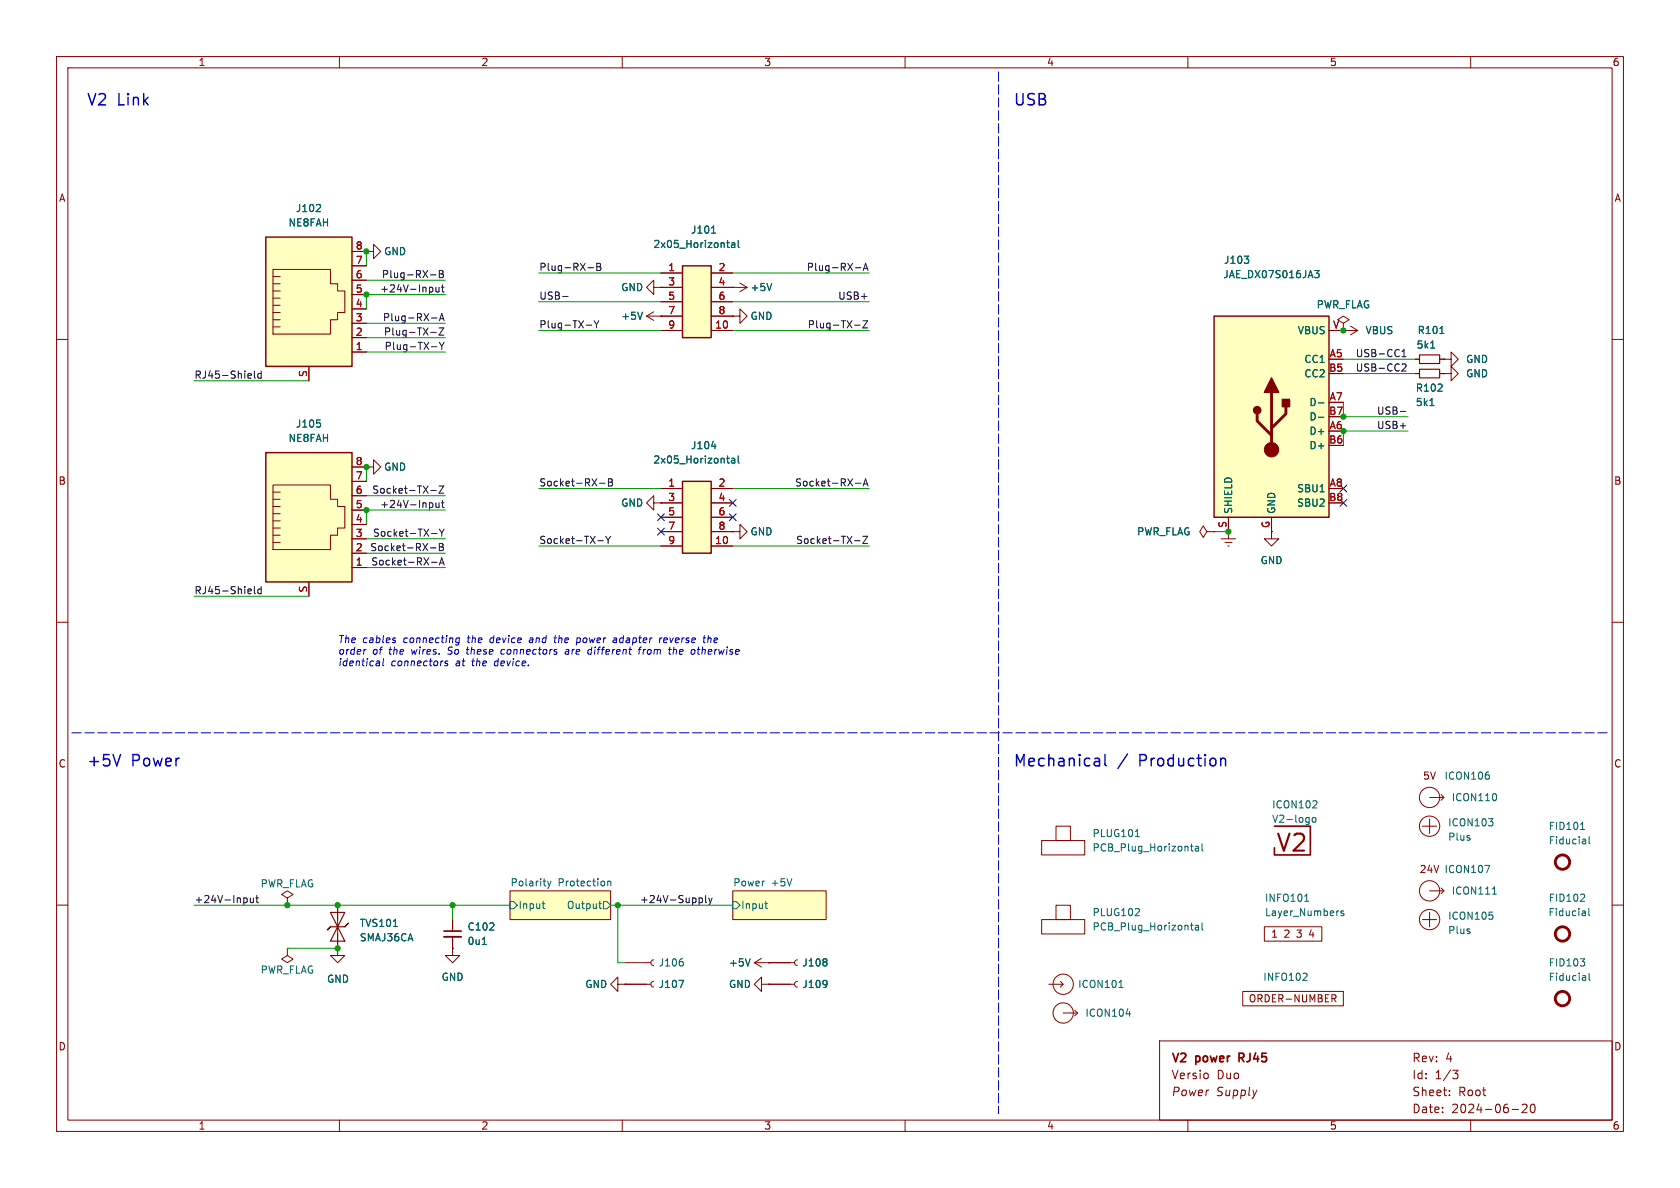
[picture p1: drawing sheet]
<svg xmlns="http://www.w3.org/2000/svg" width="297mm" height="210mm" viewBox="0 0 297 210" stroke-linecap="round" stroke-linejoin="round" font-family="sans-serif">
<g fill="none" stroke="#840000" stroke-width=".18">
<path d="M10 10h277v190h-277zM12 12h273v186h-273zM60 10v2M110 10v2M160 10v2M210 10v2M260 10v2M10 60h2M115.6 50.8v-1.3l-1.3 1.3 1.3 1.3v-1.3h1.2M116.8 50.8h.1M129.5 55.9h1.3v-1.3l1.3 1.3-1.3 1.3v-1.3M129.5 55.9h.1"/>
<path d="M285 60h2M115.6 88.9v-1.3l-1.3 1.3 1.3 1.3v-1.3h1.2M116.8 88.9h.1M10 110h2M285 110h2M10 160h2M50.8 158.8l1-.7-1-.6-1 .6 1 .7v1.2M90.2 157.5h17.7v5.1h-17.7zM129.5 157.5h16.5v5.1h-16.5zM285 160h2M50.8 160h.1M59.7 160v7.6"/>
<path d="M60 198v2M110 198v2M160 198v2M205 184h80v14h-80zM210 198v2M213.5 189.8v.8M256.2 193.6v.1M256.2 192.8v.1M256.8 189.2h.9l-.5 .6 .5 .1v.5l-.2 .3h-.5M260 198v2M267.3 196.1h1.2M269.1 195.3l.6-.1 .2 .1 .1 .3-1 1.1h1"/>
<path d="M270.7 195.3l.2-.1a.81 .81 0 0 1 .6 .6 .81 .81 0 0 1-.3 .8l-.2 .1a.81 .81 0 0 1-.6-.6 .81 .81 0 0 1 .3-.8z"/>
</g>
<path d="M219.1 187h.5M219.6 186.2h-.5v1.5" fill="none" stroke="#840000" stroke-width=".3"/>
<g fill="#ffffc2" stroke="#ffffc2" stroke-width=".18">
<path d="M129.5 157.5h16.5v5.1h-16.5z"/>
<path d="M90.2 157.5h17.7v5.1h-17.7z"/>
</g>
<g fill="none" stroke="#006464" stroke-width=".18">
<path d="M90.2 159.4h.6l.6 .6-.6 .7h-.6zM95.8 159.8h.5M96.8 155.8l.3 .8M97.1 156.6l-.3 .4M97.4 155.8l-.3 .8M105.8 159.8h.5M106 159.3v1.1l.3 .2M106.7 159.4h.6l.6 .6-.6 .7h-.6zM107.4 155.8v.8M107.4 155.9l.2-.1h.3l.1 .8M129.5 159.4h.7l.6 .6-.6 .7h-.7zM135.2 159.8h.5"/>
<path d="M69.5 163.8h.8M96.1 160.5l.2 .1M135.5 160.5l.2 .1"/>
</g>
<path d="M58.4 161.3h2.6l-1.3 2.5zM58.4 163.8l-.6 .7 .6-.7h2.6l.6-.6-.6 .6M59.7 163.8l1.3 2.6h-2.6z" fill="none" stroke="#840000" stroke-width=".2"/>
<path d="M120.6 47h5.1v12.7h-5.1z" fill="#ffffc2"/>
<path d="M120.6 47h5.1v12.7h-5.1z" fill="none" stroke="#840000" stroke-width=".25"/>
<g fill="none" stroke="#840000" stroke-width=".18">
<path d="M64.8 44.5h1.2v-1.3l1.3 1.3-1.3 1.2v-1.2M64.8 44.5h.1M116.8 48.3h3.8M116.8 58.4h3.8M116.8 50.8h3.8M116.8 53.3h3.8M116.8 55.9h3.8M125.7 48.3h3.8M125.7 58.4h3.8M125.7 50.8h3.8M125.7 53.3h3.8M125.7 55.9h3.8"/>
<path d="M64.8 82.6h1.2v-1.3l1.3 1.3-1.3 1.2v-1.2M64.8 82.6h.1M129.5 94h1.3v-1.3l1.3 1.3-1.3 1.3v-1.3M129.5 94h.1"/>
</g>
<path d="M125.8 41.2h.7M128.5 42.9h.4M128.6 43.6l.3 .2M129.4 43h.4l.1 .8M129.9 43.2l-.4 .1-.2 .2 .2 .3 .4-.1M130.5 42.5v1.1l.2 .2" fill="none" stroke="#006464" stroke-width=".18"/>
<path d="M47 41.9h15.2v22.9h-15.2z" fill="#ffffc2"/>
<g fill="none" stroke="#840000" stroke-width=".18">
<path d="M48.3 57.8h1.2M48.3 56.5h1.2M48.3 55.2h1.2M48.3 54h1.2M48.3 52.7h1.2M48.3 51.4h1.2M48.3 47.6h10.1v2.6h1.3v1.2h1.3v3.8h-1.3v1.3h-1.3v2.6h-10.1zM48.3 50.2h1.2M48.3 48.9h1.2M62.2 59.7h2.6M62.2 57.2h2.6M62.2 54.6h2.6"/>
<path d="M62.2 52.1h2.6M62.2 49.5h2.6M62.2 47h2.6M62.2 44.5h2.6M54.6 64.8v2.5M62.2 62.2h2.6M215.9 95.3h2.5M216.5 95.9h1.3M217 96.5h.3M217.2 94h.1M217.2 94v1.3M224.8 94v1.3h1.3l-1.3 1.2-1.3-1.2h1.3"/>
</g>
<path d="M47 41.9h15.2v22.9h-15.2z" fill="none" stroke="#840000" stroke-width=".25"/>
<path d="M56.5 36.2l.2 .2-.1 .3-.7 .7h.8" fill="none" stroke="#006464" stroke-width=".18"/>
<path d="M214.6 55.9h20.3v35.5h-20.3z" fill="#ffffc2"/>
<path d="M214.6 55.9h20.3v35.5h-20.3z" fill="none" stroke="#840000" stroke-width=".25"/>
<g fill="#840000" stroke="#840000" stroke-width=".25">
<path d="M224.8 66.8l1.3 2.5h-2.6z"/>
<path d="M226.7 70.6h1.3v1.3h-1.3z"/>
<circle cx="222.2" cy="72.5" r=".63"/>
</g>
<circle cx="224.8" cy="79.5" r="1.27" fill="#840000" stroke="#840000" stroke-width=".18"/>
<g fill="none" stroke="#840000" stroke-width=".51">
<path d="M222.2 73.2v1.2l2.6 2.6M224.8 69.3v10.2M227.3 71.9v1.3l-2.5 2.5"/>
<circle cx="276.2" cy="152.4" r="1.27"/>
<circle cx="276.2" cy="165.1" r="1.27"/>
<circle cx="276.2" cy="176.5" r="1.27"/>
</g>
<g fill="none" stroke="#006464" stroke-width=".18">
<path d="M113.6 55.2l-.4 1.3M136.4 50.1l-.4 1.3M220 45.3h.8l-.5 .5M220.6 45.8l.2 .2-.2 .5M232.4 47.8h.8l-.4 .5 .3 .1v.6l-.1 .1-.5-.1M233.1 71.2h.9M233.1 73.8h.9M263.2 137l.1 .2-.1 .5M200.7 147.9h.7M210.4 149.6h.5M210.6 150.3l.3 .1M211.4 149.7h.4l.1 .7"/>
<path d="M211.9 149.9l-.4 .1-.2 .1 .2 .3h.4M212.5 149.2v1.1l.2 .1M230.6 159.3h.8M230.9 158.2l.1-.1v1.2M232.1 144.6l.3-.1 .2 .3v.3l-.2 .3-.3-.1-.1-.2zM232.7 141.6l.1 .2v.3l-.8 .7h.8M262.5 153h.9l-.6 1.2M263.2 144.7h.7l-.4 .5M263.8 145.3l.1 .2-.1 .4M263.8 158.1h.8M264.1 157l.1-.2v1.3M264.5 140.4l.1 .4-.1 .6"/>
<path d="M279.4 146.6h.7M279.7 145.5l.1-.1v1.2M280 158.1l.1 .2v.3l-.7 .7h.7M280.3 148.4v.8M280.3 149.1l-.1 .1M280.3 148.6l-.1 .1M280.9 147.9v1.1l.2 .2M120 173.3h.9l-.6 1.3M120.7 170l.1 .2-.1 .5M132.6 169.5l-.4 1.3M146.1 169.6l.1 .1-.1 .3M146.1 170.1l.1 .2-.1 .4"/>
<path d="M146.1 173.4a1.07 1.07 0 0 1-.1 1M146.2 173.8l-.1 .2M197.8 174.6h.7M198 173.5l.2-.2v1.3M199.1 179.2h.8M201.3 160.7l.1 .1v.3l-.7 .8h.7M210.4 163.6h.5M210.6 164.2l.3 .2M211.4 163.6h.4l.1 .8M211.9 163.9h-.4l-.2 .2 .2 .3 .4-.1M212.5 163.1v1.1l.2 .2M230.8 172l.3 .3-.1 .3-.7 .7h.8"/>
<path d="M236.6 161h.1M237.5 161.1l-.3-.1-.1 .2v.2l.4 .1v.3h-.4M263.3 161.2h.6M263.8 161.8l.1 .2-.1 .4M279.4 169.5h.7l-.4 .5M280 170l.1 .2-.1 .5M280.2 161.1l.1 .8M280.3 172.5v.8M280.3 161.8l-.1 .1M280.3 161.3l-.1 .1M280.3 173.2l-.1 .1M280.3 172.8h-.1"/>
<path d="M280.9 160.6v1.1l.2 .2M280.9 172v1.1l.2 .2"/>
</g>
<g fill="none" stroke="#840000" stroke-width=".18">
<path d="M114.3 55.9l1.3 .7M114.3 55.9h2.5M115.6 55.1l-1.3 .8M116.8 55.9h.1M129.5 50.8h.1M129.5 50.8h2.6M130.8 50l1.3 .8M132.1 50.8l-1.3 .8M234.9 58.4h5.1M237.5 57.2l1-.7-1-.6-1 .6 1 .7v1.2M237.5 58.4h.1M238.8 57.7l1.2 .7"/>
<path d="M240 58.4l-1.2 .8M213.4 94l-.7-1-.6 1 .6 1 .7-1h1.2M214.6 94h.1M217.2 91.4v2.6M224.8 91.4v2.6M184.1 148.6h7.7v2.5h-7.7zM186.7 146.1h2.5v2.5h-2.5zM251.5 146.1h2.5M252.7 144.8v2.5M252.7 141h2.6M252.7 157.5h2.6M254.8 140.5l.5 .5-.5 .5"/>
<path d="M254.8 157l.5 .5-.5 .5M50.8 167.6v1.3l1 .6-1 .7-1-.7 1-.6M50.8 167.6h.1M59.7 167.6v1.3h1.3l-1.3 1.3-1.3-1.3h1.3M59.7 167.6h.1M80 167.6v1.3h1.3l-1.3 1.3-1.3-1.3h1.3M80 167.6h.1M109.2 174v-1.3l-1.3 1.3 1.3 1.3v-1.3h1.3M110.5 174h.1M110.5 174h4.6M110.5 170.2h4.6M115.6 173.5l-.4 .1-.1 .4 .1 .3 .4 .2"/>
<path d="M115.6 169.7l-.4 .1-.1 .4 .1 .3 .4 .2M133.3 170.2h7.2M133.3 170.2l1.3 .7M134.6 174v-1.3l-1.3 1.3 1.3 1.3v-1.3h1.3M134.6 169.4l-1.3 .8M135.9 170.2h.1M135.9 174h.1M135.9 174h4.6M141 169.7l-.4 .1-.1 .4 .1 .3 .4 .2M141 173.5l-.4 .1-.1 .4 .1 .3 .4 .2M184.1 162.6h7.7v2.5h-7.7zM185.4 174h2.6"/>
<path d="M186.7 160h2.5v2.6h-2.5zM187.5 173.5l.5 .5-.5 .5M188 179.1h2.5M190 178.6l.5 .5-.5 .5M219.7 175.3h17.8v2.5h-17.8zM223.5 163.8h10.2v2.6h-10.2zM235.5 175.8h.4l.3 .3-.1 .3-.6 .1M235.8 176.5l.4 .6M251.5 162.6h2.5M252.7 161.3v2.5"/>
<circle cx="252.7" cy="146.1" r="1.8"/>
<circle cx="252.7" cy="141" r="1.8"/>
<circle cx="252.7" cy="157.5" r="1.8"/>
<circle cx="188" cy="179.1" r="1.8"/>
<circle cx="188" cy="174" r="1.8"/>
<circle cx="252.7" cy="162.6" r="1.8"/>
</g>
<path d="M225.3 146.1h6.3v5h-6.3v-1.2" fill="none" stroke="#840000" stroke-width=".3"/>
<path d="M47 80h15.2v22.9h-15.2z" fill="#ffffc2"/>
<g fill="none" stroke="#840000" stroke-width=".18">
<path d="M48.3 95.9h1.2M48.3 94.6h1.2M48.3 93.3h1.2M48.3 92.1h1.2M48.3 90.8h1.2M48.3 89.5h1.2M48.3 85.7h10.1v2.6h1.3v1.2h1.3v3.8h-1.3v1.3h-1.3v2.6h-10.1zM48.3 88.3h1.2M48.3 87h1.2M62.2 97.8h2.6M62.2 95.3h2.6M62.2 92.7h2.6"/>
<path d="M62.2 90.2h2.6M62.2 87.6h2.6M62.2 85.1h2.6M62.2 82.6h2.6M54.6 102.9v2.5M62.2 100.3h2.6"/>
</g>
<path d="M47 80h15.2v22.9h-15.2z" fill="none" stroke="#840000" stroke-width=".25"/>
<path d="M56 74.2h.6M56.5 74.8l.2 .2-.2 .4" fill="none" stroke="#006464" stroke-width=".18"/>
<path d="M120.6 85.1h5.1v12.7h-5.1z" fill="#ffffc2"/>
<path d="M120.6 85.1h5.1v12.7h-5.1z" fill="none" stroke="#840000" stroke-width=".25"/>
<g fill="none" stroke="#840000" stroke-width=".18">
<path d="M62.2 59.7h2.6M62.2 57.2h2.6M62.2 54.6h2.6M62.2 52.1h2.6M62.2 49.5h2.6M62.2 47h2.6M62.2 44.5h2.6M64.8 44.5h.1M116.8 50.8h.1M116.8 55.9h.1M116.8 58.4h3.8M116.8 48.3h3.8"/>
<path d="M116.8 50.8h3.8M116.8 53.3h3.8M116.8 55.9h3.8M125.7 58.4h3.8M125.7 48.3h3.8M125.7 50.8h3.8M125.7 53.3h3.8M125.7 55.9h3.8M129.5 50.8h.1M129.5 55.9h.1M234.9 58.4h2.6M237.5 58.4h.1"/>
<path d="M54.6 64.8v2.5M62.2 62.2h2.6M250.2 66h.8M250.2 63.5h.8M254.5 66h.8M254.5 63.5h.8M255.3 63.5h1.2v-1.3l1.3 1.3-1.3 1.3v-1.3M255.3 63.5h.1M255.3 66h1.2v-1.2l1.3 1.2-1.3 1.3v-1.3M255.3 66h.1M62.2 97.8h2.6M62.2 95.3h2.6"/>
<path d="M62.2 92.7h2.6M62.2 90.2h2.6M62.2 87.6h2.6M62.2 85.1h2.6M62.2 82.6h2.6M64.8 82.6h.1M116.8 88.9h.1M116.8 86.4h3.8M116.8 96.5h3.8M116.8 88.9h3.8M116.8 91.4h3.8M116.8 94h3.8"/>
<path d="M125.7 86.4h3.8M125.7 96.5h3.8M125.7 88.9h3.8M125.7 91.4h3.8M125.7 94h3.8M129.5 94h.1M214.6 94h.1M217.2 94h.1M217.2 91.4v2.6M224.8 91.4v2.6M54.6 102.9v2.5M62.2 100.3h2.6"/>
<path d="M59.7 167.6h.1M59.7 160v2.6M59.7 165.1v2.5M80 167.6h.1M80 162.6v2M80 165.6v2M110.5 174h.1M110.5 174h3.8M135.9 174h.1M135.9 170.2h.1M135.9 174h3.8M135.9 170.2h3.8"/>
</g>
<g fill="none" stroke="#006464" stroke-width=".18">
<path d="M56.5 36.2l.2 .2-.1 .3-.7 .7h.8M113.6 55.2l-.4 1.3M125.8 41.2h.7M128.5 42.9h.4M128.6 43.6l.3 .2M129.4 43h.4l.1 .8M129.9 43.2l-.4 .1-.2 .2 .2 .3 .4-.1M130.5 42.5v1.1l.2 .2M136.4 50.1l-.4 1.3M220 45.3h.8l-.5 .5M220.6 45.8l.2 .2-.2 .5M232.4 47.8h.8l-.4 .5 .3 .1v.6l-.1 .1-.5-.1"/>
<path d="M254.6 59h.7M56 74.2h.6M56.5 74.8l.2 .2-.2 .4M125.8 78.9h.8M233.1 71.2h.9M233.1 73.8h.9M252.8 71.7h.7M252.9 61.5h.7M128.5 81h.4M128.6 81.7l.3 .2M129.4 81.1h.4l.1 .8M129.9 81.3l-.4 .1-.2 .2 .2 .3 .4-.1"/>
<path d="M130.5 80.6v1.1l.2 .2M69.5 163.8h.8M85.3 166.9h.7M120 173.3h.9l-.6 1.3M132.6 169.5l-.4 1.3M146.1 173.4a1.07 1.07 0 0 1-.1 1M146.1 169.6l.1 .1-.1 .3M146.1 170.1l.1 .2-.1 .4M146.2 173.8l-.1 .2"/>
</g>
<path d="M78.5 165.6h3" fill="none" stroke="#840000" stroke-width=".33"/>
<path d="M78.5 164.6h3" fill="none" stroke="#840000" stroke-width=".3"/>
<path d="M251 65.3h3.5v1.5h-3.5zM251 62.7h3.5v1.6h-3.5z" fill="none" stroke="#840000" stroke-width=".2"/>
<g fill="none" stroke="#0f0f0f" stroke-width=".18">
<path d="M76.1 48.6h1M76.2 58.8h.9M76.3 56.2h.9M76.3 50.8l.2 .2v.4l-.2 .2M77.1 50.8v.8h.3l.2-.1M77.6 58h.9l-.9 1.2h.9M77.6 50.8v.8M77.7 56.7l.4-1.3 .4 1.3M77.7 47.8h.4l.2 .3-.2 .3 .2 .1 .1 .3-.2 .3h-.5zM77.7 48.4h.4M77.8 56.3h.6M78 50.8h.5"/>
<path d="M78.2 50.4v1l.3 .2M99.5 52.4h.9M103.6 57.5h1M103.9 47.3h1M105 56.7l.4 .7M105.4 57.4v.6M105.5 46.5h.4l.3 .3-.3 .3 .3 .2v.3l-.2 .2h-.5zM105.5 47.1h.4M105.9 56.7l-.5 .7M151.1 57.5h1M151.2 47.3h1M152.5 56.7h.9l-.9 1.3h.9"/>
<path d="M152.6 47.8l.4-1.3 .4 1.3M152.7 47.4h.6M45 65.6v1.1l.2 .2M46.2 65.6v1.3M46.2 66.1l-.4-.1-.2 .3 .1 .5h.5M76.3 61.3h.9M77.7 60.5l.4 .7M78.1 61.2v.6M78.5 60.5l-.4 .7M247.5 72.7h1M247.9 64.4l.4-.1 .3 .4-.8 .9h.8M247.9 63.1h.7"/>
<path d="M247.9 62.1l.3-.3v1.3M76.1 96.9h1M76.2 86.7h.9M76.3 94.3h.9M76.3 99.4h.9M76.3 88.9l.2 .2v.4l-.2 .2M77.1 88.9v.8h.3l.2-.1M77.6 85.9h.9l-.9 1.3h.9M77.6 88.9v.8M77.7 96.1h.4l.2 .2-.2 .4 .2 .1 .1 .3-.2 .2h-.5zM77.7 93.5l.4 .7M77.7 99.9l.4-1.3 .4 1.3"/>
<path d="M77.7 96.7h.4M77.8 99.5h.6M78 88.9h.5M78.1 94.2v.6M78.2 88.5v1l.3 .2M78.5 93.5l-.4 .7M105.7 95.6h1M106 85.4h1M107.1 94.8l.4 .7M107.5 95.5v.6M107.6 84.6h.4l.2 .3-.2 .3 .2 .2 .1 .3-.2 .2h-.5zM107.6 85.2h.4"/>
<path d="M107.9 94.8l-.4 .7M151.1 95.6h1M151.2 85.4h1M152.5 94.8h.9l-.9 1.3h.9M152.6 85.9l.4-1.3 .4 1.3M152.7 85.5h.6M45 103.7v1.1l.2 .2M46.2 103.7v1.3M46.2 104.2l-.4-.1-.2 .3 .1 .5h.5M43.5 158.7l.2 .3v.3l-.2 .3M44.2 158.7l.1 .8 .3 .1 .2-.2M44.8 158.7v.9"/>
<path d="M45.2 158.7h.5M45.4 158.3v1.1l.3 .2M123.7 158.7h.3l.2 .3-.1 .4-.4 .2M124.7 158.3v1.1l.2 .2M125.3 158.7l.3 .9M125.6 159.6l-.3 .4M125.9 158.7l-.3 .9"/>
</g>
<path d="M21.3 133.4l-.7 2M195.3 133.4v1.7l.3 .3" fill="none" stroke="#0000c2" stroke-width=".25"/>
<g fill="none" stroke="#0000c2" stroke-width=".18">
<path d="M64.6 114.8h.1M66.7 116.8l.4 .1-.1 .8M67 117.6l-.1 .1M67.1 117.2h-.4M67.8 116.4l-.1 1.1 .1 .2M69.8 113.2l.1 .2-.1 .1M69.8 112.8h.1M79.1 115.6l.2 .1M79.2 116.9l-.3-.1-.2 .3 .4 .2v.3h-.5M80.7 113.5h.4M81.2 112.8h-.3l-.3 .2M81.2 112.8l-.2 1.1"/>
<path d="M82.4 114.8h.5M82.7 114.4l-.2 1.1 .3 .2M89.1 114.8l-.4 .1-.2 .5 .1 .2 .4 .1M93.8 113.1l-.2 .2 .1 .3M93.8 112.8h-.1M97.9 112.8h.5M98.2 112.3l-.2 1.1 .3 .2M100 114.9h.5M100.6 115.1l-.5 .1-.2 .1 .2 .4 .4-.1M101.9 113.5h.5M102 112.8l-.1 1.2M102.4 112.8h-.4"/>
<path d="M104.1 114.9h.5M104.5 115.6l-.4 .1M104.6 114.4l-.1 1.3M108.5 112.8h.5l-.1 .8M109 113.5l-.5 .1M109 113.1h-.4M112.9 114.8h.4M113.1 114.6l-.2 1.1M113.8 114.8l-.1 .9M114 114.8l-.3 .2M116.7 112.8l-.1 .8M117 112.8l-.4 .2"/>
<path d="M117.6 112.8l-.2 .1-.1 .5 .2 .2h.2M118 113.1l-.7 .1M118.2 114.8h.5M119.1 114.4l-.1 1.3M119.6 114.9l-.3-.1-.2 .1M123.3 114.8h.5M123.5 114.4l-.1 1.1 .2 .2M124.3 112.8h.5M124.6 113.6h.1M125.3 112.3l-.2 1.3M125.7 112.8h-.3l-.2 .1"/>
</g>
<path d="M176.5 12.7v184.2M12.7 129.5h271.8" fill="none" stroke="#0000c2" stroke-width=".18" stroke-dasharray="1.7 .6"/>
<g fill="none" stroke="#009600" stroke-width=".18">
<path d="M64.8 44.5v2.5M64.8 57.2h13.9M64.8 49.5h13.9M64.8 59.7h13.9M78.7 52.1h-13.9v2.5M95.2 58.4h21.6M95.2 48.3h21.6M95.2 53.3h21.6M129.5 58.4h24.2M129.5 48.3h24.2M129.5 53.3h24.2M34.3 67.3h20.3"/>
<path d="M64.8 62.2h13.9M237.5 66h12.7M237.5 63.5h12.7M237.5 71.1v2.6h11.4M248.9 76.2h-11.4v2.5M64.8 82.6v2.5M64.8 87.6h13.9M64.8 97.8h13.9M64.8 95.3h13.9M78.7 90.2h-13.9v2.5M95.2 86.4h21.6M95.2 96.5h21.6"/>
<path d="M129.5 86.4h24.2M129.5 96.5h24.2M214.6 94h2.6M34.3 105.4h20.3M64.8 100.3h13.9M34.3 160h55.9M50.8 167.6h8.9M80 160v2.6M107.9 160h21.6M109.2 160v10.2h1.3"/>
</g>
<path d="M116.2 90.8l1.2 1.2M116.2 93.4l1.2 1.2M117.4 90.8l-1.2 1.2M117.4 93.4l-1.2 1.2M128.9 90.8l1.2 1.2M128.9 88.3l1.2 1.2M130.1 90.8l-1.2 1.2M130.1 88.3l-1.2 1.2M236.9 88.3l1.2 1.2M236.9 85.8l1.2 1.2M238.1 88.3l-1.2 1.2M238.1 85.8l-1.2 1.2" fill="none" stroke="#000084" stroke-width=".18"/>
<g fill="#009600" stroke="#009600" stroke-width=".18">
<circle cx="59.7" cy="167.6" r=".46"/>
<circle cx="59.7" cy="160" r=".46"/>
<circle cx="109.2" cy="160" r=".46"/>
<circle cx="50.8" cy="160" r=".46"/>
<circle cx="64.8" cy="44.5" r=".46"/>
<circle cx="64.8" cy="52.1" r=".46"/>
<circle cx="64.8" cy="90.2" r=".46"/>
<circle cx="64.8" cy="82.6" r=".46"/>
<circle cx="80" cy="160" r=".46"/>
<circle cx="237.5" cy="76.2" r=".46"/>
<circle cx="217.2" cy="94" r=".46"/>
<circle cx="237.5" cy="58.4" r=".46"/>
<circle cx="237.5" cy="73.7" r=".46"/>
</g>
<text font-size="4.2" fill="#840000" x="225.4" y="151.1">V2</text>
<g font-size="2.8" fill="#0000c2">
<text x="15.2" y="18.8">V2</text>
<text x="20.7" y="18.8">Link</text>
<text x="179.1" y="18.8">USB</text>
<text x="15.2" y="135.6">+5V</text>
<text x="23.2" y="135.6">Power</text>
<text x="179.1" y="135.6">Mechanical</text>
<text x="197.6" y="135.6">/</text>
<text x="201.6" y="135.6">Production</text>
</g>
<g font-size="2.1" fill="#840000">
<text x="207" y="188.2">V2</text>
<text x="207" y="191">Versio</text>
<text x="211.5" y="188.2">power</text>
<text x="215.1" y="191">Duo</text>
<text x="219.7" y="188.2">RJ45</text>
<text x="249.6" y="188">Rev:</text>
<text x="249.6" y="191">Id:</text>
<text x="253.7" y="191">1/3</text>
<text x="255.5" y="188">4</text>
<text x="207" y="194">Power</text>
<text x="214.9" y="194">Supply</text>
<text x="249.6" y="197">Date:</text>
<text x="249.6" y="194">Sheet:</text>
<text x="256.6" y="197">2024-06-20</text>
<text x="257.8" y="194">Root</text>
</g>
<g font-size="1.8" fill="#840000">
<text x="35" y="11.9">1</text>
<text x="85" y="11.9">2</text>
<text x="135" y="11.9">3</text>
<text x="185" y="11.9">4</text>
<text x="235" y="11.9">5</text>
<text x="285" y="11.9">6</text>
<text x="10.3" y="35.9">A</text>
<text x="285.3" y="35.9">A</text>
<text x="10.3" y="85.9">B</text>
<text x="285.3" y="85.9">B</text>
<text x="224.5" y="93.4" transform="rotate(-90 224.5 93.4)">G</text>
<text x="10.3" y="135.9">C</text>
<text x="285.3" y="135.9">C</text>
<text x="251.5" y="138">5V</text>
<text x="250.9" y="154.5">24V</text>
<text x="224.6" y="166">1</text>
<text x="227" y="166">2</text>
<text x="229.4" y="166">3</text>
<text x="231.8" y="166">4</text>
<text x="220.7" y="177.4">ORDER-NUMBER</text>
<text x="10.3" y="185.9">D</text>
<text x="285.3" y="185.9">D</text>
<text x="35" y="199.9">1</text>
<text x="85" y="199.9">2</text>
<text x="135" y="199.9">3</text>
<text x="185" y="199.9">4</text>
<text x="235" y="199.9">5</text>
<text x="285" y="199.9">6</text>
</g>
<g font-size="1.8" fill="#006464">
<text x="50.9" y="40.2">NE8FAH</text>
<text x="52.2" y="37.7">J102</text>
<text x="122.1" y="41.5">J101</text>
<text x="67.8" y="45.3">GND</text>
<text x="115.4" y="44">2x05_Horizontal</text>
<text x="216.3" y="46.8">J103</text>
<text x="109.7" y="51.7">GND</text>
<text x="132.6" y="51.7">+5V</text>
<text x="216.2" y="49.4">JAE_DX07S016JA3</text>
<text x="109.7" y="56.7">+5V</text>
<text x="132.6" y="56.7">GND</text>
<text x="229.3" y="59.3">VBUS</text>
<text x="232.7" y="54.7">PWR_FLAG</text>
<text x="241.3" y="59.3">VBUS</text>
<text x="250.5" y="59.2">R101</text>
<text x="230.5" y="64.4">CC1</text>
<text x="250.3" y="61.8">5k1</text>
<text x="259.1" y="64.4">GND</text>
<text x="230.5" y="66.9">CC2</text>
<text x="231.4" y="72">D-</text>
<text x="250.2" y="69.4">R102</text>
<text x="250.2" y="72">5k1</text>
<text x="259.1" y="66.9">GND</text>
<text x="52.2" y="75.8">J105</text>
<text x="231.4" y="77.1">D+</text>
<text x="231.4" y="74.5">D-</text>
<text x="50.9" y="78.3">NE8FAH</text>
<text x="67.8" y="83.4">GND</text>
<text x="115.4" y="82.1">2x05_Horizontal</text>
<text x="122.1" y="79.6">J104</text>
<text x="231.4" y="79.6">D+</text>
<text x="109.7" y="89.8">GND</text>
<text x="229.2" y="87.2">SBU1</text>
<text x="229.2" y="89.8">SBU2</text>
<text x="132.6" y="94.8">GND</text>
<text x="200.9" y="94.8">PWR_FLAG</text>
<text x="218" y="90.9" transform="rotate(-90 218 90.9)">SHIELD</text>
<text x="225.7" y="90.9" transform="rotate(-90 225.7 90.9)">GND</text>
<text x="222.8" y="99.9">GND</text>
<text x="224.8" y="143.1">ICON102</text>
<text x="255.3" y="138">ICON106</text>
<text x="256.6" y="141.8">ICON110</text>
<text x="193" y="148.2">PLUG101</text>
<text x="224.8" y="145.6">V2-logo</text>
<text x="255.9" y="146.3">ICON103</text>
<text x="255.9" y="148.8">Plus</text>
<text x="273.7" y="146.9">FID101</text>
<text x="273.7" y="149.5">Fiducial</text>
<text x="193" y="150.7">PCB_Plug_Horizontal</text>
<text x="255.3" y="154.5">ICON107</text>
<text x="46" y="157.1">PWR_FLAG</text>
<text x="90.2" y="156.8">Polarity</text>
<text x="91.6" y="160.9">Input</text>
<text x="98.7" y="156.8">Protection</text>
<text x="100.1" y="160.9">Output</text>
<text x="129.5" y="156.8">Power</text>
<text x="130.9" y="160.9">Input</text>
<text x="136.3" y="156.8">+5V</text>
<text x="223.5" y="159.6">INFO101</text>
<text x="256.6" y="158.3">ICON111</text>
<text x="273.7" y="159.6">FID102</text>
<text x="63.5" y="166.6">SMAJ36CA</text>
<text x="63.5" y="164.1">TVS101</text>
<text x="82.6" y="164.7">C102</text>
<text x="82.6" y="167.2">0u1</text>
<text x="193" y="162.2">PLUG102</text>
<text x="193" y="164.7">PCB_Plug_Horizontal</text>
<text x="223.5" y="162.2">Layer_Numbers</text>
<text x="255.9" y="162.8">ICON105</text>
<text x="255.9" y="165.3">Plus</text>
<text x="273.6" y="162.2">Fiducial</text>
<text x="46" y="172.3">PWR_FLAG</text>
<text x="57.7" y="173.9">GND</text>
<text x="78" y="173.6">GND</text>
<text x="116.3" y="171">J106</text>
<text x="128.8" y="171">+5V</text>
<text x="141.7" y="171">J108</text>
<text x="223.2" y="173.6">INFO102</text>
<text x="273.7" y="171">FID103</text>
<text x="273.7" y="173.6">Fiducial</text>
<text x="103.4" y="174.9">GND</text>
<text x="116.3" y="174.9">J107</text>
<text x="128.8" y="174.9">GND</text>
<text x="141.7" y="174.9">J109</text>
<text x="190.5" y="174.9">ICON101</text>
<text x="191.8" y="179.9">ICON104</text>
</g>
<g font-size="1.8" fill="#a90000">
<text x="62.8" y="46.7">7</text>
<text x="62.8" y="44.2">8</text>
<text x="62.8" y="51.8">5</text>
<text x="62.8" y="49.3">6</text>
<text x="118" y="48">1</text>
<text x="118" y="50.5">3</text>
<text x="118" y="53.1">5</text>
<text x="126.9" y="48">2</text>
<text x="126.9" y="50.5">4</text>
<text x="126.9" y="53.1">6</text>
<text x="62.8" y="59.4">2</text>
<text x="62.8" y="56.9">3</text>
<text x="62.8" y="54.4">4</text>
<text x="118" y="55.6">7</text>
<text x="118" y="58.2">9</text>
<text x="126.3" y="58.2">10</text>
<text x="126.9" y="55.6">8</text>
<text x="235.6" y="58.2">V</text>
<text x="62.8" y="62">1</text>
<text x="234.9" y="65.8">B5</text>
<text x="235" y="63.2">A5</text>
<text x="54.4" y="66.7" transform="rotate(-90 54.4 66.7)">S</text>
<text x="235" y="70.9">A7</text>
<text x="234.9" y="73.4">B7</text>
<text x="235" y="75.9">A6</text>
<text x="62.8" y="82.3">8</text>
<text x="234.9" y="78.5">B6</text>
<text x="62.8" y="89.9">5</text>
<text x="62.8" y="87.4">6</text>
<text x="62.8" y="84.8">7</text>
<text x="118" y="86.1">1</text>
<text x="118" y="88.6">3</text>
<text x="126.9" y="86.1">2</text>
<text x="126.9" y="88.6">4</text>
<text x="234.9" y="88.6">B8</text>
<text x="235" y="86.1">A8</text>
<text x="62.8" y="95">3</text>
<text x="62.8" y="92.5">4</text>
<text x="118" y="91.2">5</text>
<text x="118" y="93.7">7</text>
<text x="126.9" y="91.2">6</text>
<text x="126.9" y="93.7">8</text>
<text x="216.9" y="93.4" transform="rotate(-90 216.9 93.4)">S</text>
<text x="62.8" y="100.1">1</text>
<text x="62.8" y="97.5">2</text>
<text x="118" y="96.3">9</text>
<text x="126.3" y="96.3">10</text>
<text x="54.4" y="104.8" transform="rotate(-90 54.4 104.8)">S</text>
</g>
<g font-size="1.8" fill="#0f0f0f">
<text x="95.2" y="48">Plug-RX-B</text>
<text x="142.5" y="48">Plug-RX-A</text>
<text x="67.1" y="51.8">+24V-Input</text>
<text x="67.4" y="49.2">Plug-RX-B</text>
<text x="95.2" y="53.1">USB-</text>
<text x="148.1" y="53.1">USB+</text>
<text x="67.6" y="56.9">Plug-RX-A</text>
<text x="67.8" y="59.4">Plug-TX-Z</text>
<text x="95.2" y="58.1">Plug-TX-Y</text>
<text x="142.7" y="58.1">Plug-TX-Z</text>
<text x="67.9" y="61.9">Plug-TX-Y</text>
<text x="239.6" y="65.8">USB-CC2</text>
<text x="239.6" y="63.2">USB-CC1</text>
<text x="34.3" y="67">RJ45-Shield</text>
<text x="243.3" y="75.9">USB+</text>
<text x="243.3" y="73.4">USB-</text>
<text x="65.7" y="87.3">Socket-TX-Z</text>
<text x="67.1" y="89.9">+24V-Input</text>
<text x="95.2" y="86.1">Socket-RX-B</text>
<text x="140.5" y="86.1">Socket-RX-A</text>
<text x="65.8" y="95">Socket-TX-Y</text>
<text x="65.4" y="97.5">Socket-RX-B</text>
<text x="65.5" y="100">Socket-RX-A</text>
<text x="95.2" y="96.2">Socket-TX-Y</text>
<text x="140.6" y="96.2">Socket-TX-Z</text>
<text x="34.3" y="105.1">RJ45-Shield</text>
<text x="34.3" y="159.7">+24V-Input</text>
<text x="113" y="159.7">+24V-Supply</text>
</g>
<g font-size="1.8" fill="#0000c2">
<text x="59.7" y="113.8">The</text>
<text x="64.1" y="113.8">cables</text>
<text x="71.4" y="113.8">connecting</text>
<text x="82.9" y="113.8">the</text>
<text x="87.1" y="113.8">device</text>
<text x="94.2" y="113.8">and</text>
<text x="98.8" y="113.8">the</text>
<text x="103" y="113.8">power</text>
<text x="109.6" y="113.8">adapter</text>
<text x="118" y="113.8">reverse</text>
<text x="126" y="113.8">the</text>
<text x="59.7" y="115.8">order</text>
<text x="59.7" y="117.9">identical</text>
<text x="65.8" y="115.8">of</text>
<text x="68.9" y="115.8">the</text>
<text x="69.1" y="117.9">connectors</text>
<text x="73" y="115.8">wires.</text>
<text x="79.6" y="115.8">So</text>
<text x="80.7" y="117.9">at</text>
<text x="83.1" y="115.8">these</text>
<text x="83.7" y="117.9">the</text>
<text x="87.8" y="117.9">device.</text>
<text x="89.4" y="115.8">connectors</text>
<text x="101" y="115.8">are</text>
<text x="105.2" y="115.8">different</text>
<text x="114.4" y="115.8">from</text>
<text x="119.9" y="115.8">the</text>
<text x="124" y="115.8">otherwise</text>
</g>
</svg>
